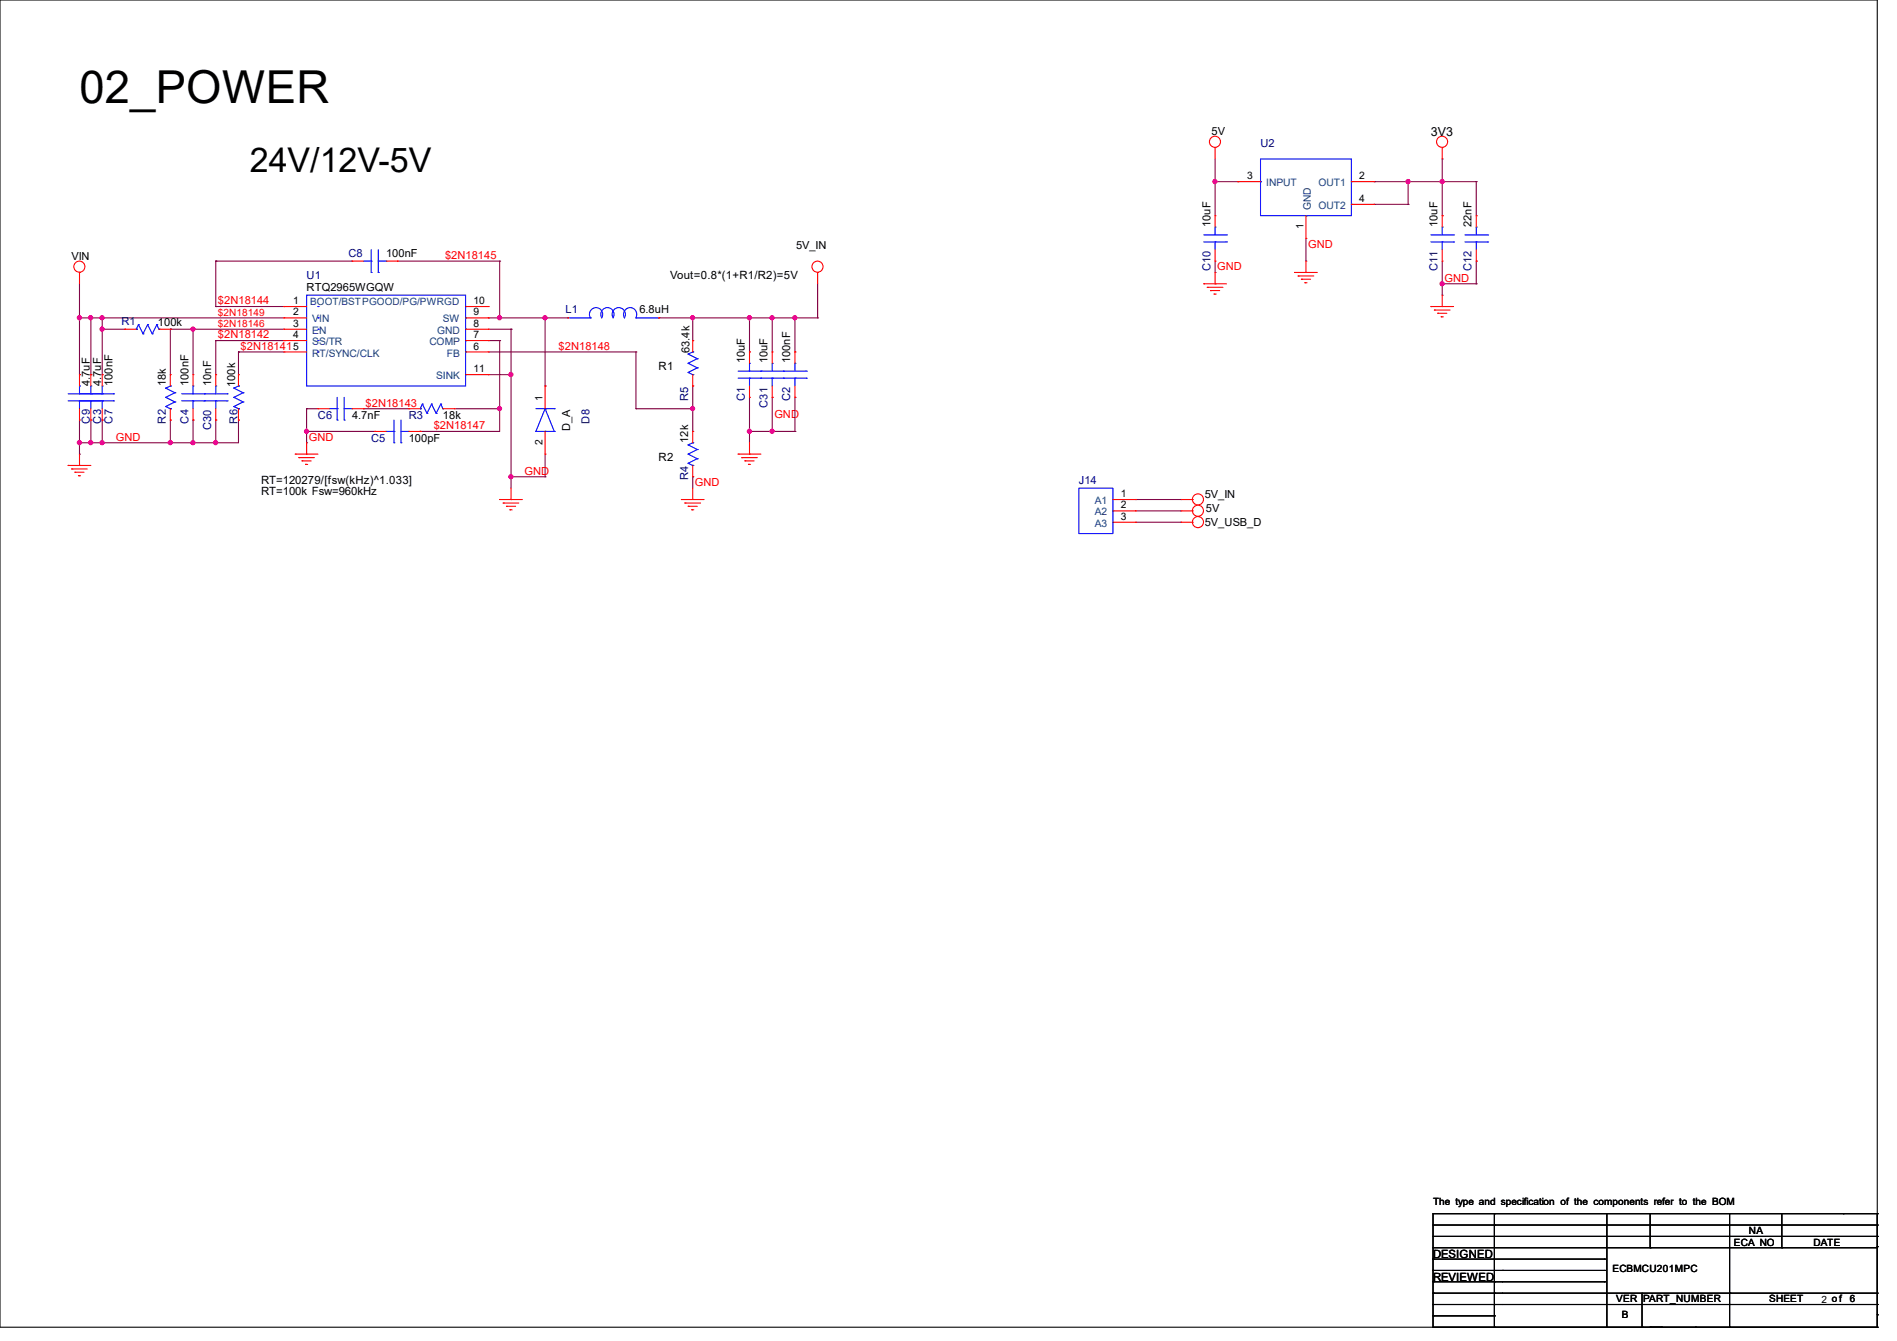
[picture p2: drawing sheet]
<svg xmlns="http://www.w3.org/2000/svg" width="297mm" height="210mm" viewBox="0 0 297 210" stroke-linecap="round" stroke-linejoin="round" font-family="sans-serif">
<g fill="none" stroke="#000" stroke-width=".17">
<path d="M0 0h293.9v207.9h-293.9zM224.4 191.9h69.5v3.5h-69.5zM224.4 197.2h.1M224.4 199h.1M224.4 190.1h.1M224.4 193.6h69.5M224.4 190.1v1.8M224.4 195.4v12.5M224.4 199h26.8M224.4 197.2h26.8M224.6 190.1h69.3M234 191.9h.1"/>
<path d="M234 190.1h.1M234 190.1v17.8M235.2 199h.1M251.2 199h.1M251.2 197.2h.1M251.6 190.1v17.8M258.4 195.4h.1M258.4 190.1v5.3M270.8 190.1v17.8M279 195.4h.1M279 190.1v5.3M288.6 190.1h.1"/>
<path d="M293.9 193.6h.1M293.9 191.9h.1M293.9 195.2h.1M293.9 190.1h.1M224.4 200.7h.1M224.4 202.5h.1M224.4 204.3h.1M224.4 206.1h.1M224.4 207.9h.1M224.4 200.7h26.8M224.4 202.5h69.5M224.4 204.3h69.5"/>
<path d="M224.4 206.1h9.6M234 200.7h.1M234 202.5h.1M234 204.3h.1M234 206.1h.1M234 207.9h.1M251.2 200.7h.1M251.6 207.9h.1M257.1 207.9h.1M257.1 202.5v5.4M258.4 207.9h.1M260.1 207.9h.1"/>
<path d="M265.5 207.9h.1M270.8 202.5h.1M270.8 207.9h.1M293.9 204.3h.1M293.9 207.9h.1M293.9 205.9h.1M293.9 202.5h.1"/>
</g>
<g fill="none" stroke="#800040" stroke-width=".17">
<path d="M190.2 28.4h.1M190.2 24.9v8.9M190.2 28.4h3.6M193.8 28.4h.1M204.5 37.3v3.6M215.1 28.4h.1M215.1 28.4h16M215.1 32h5.4M220.5 32h.1M220.5 28.4h.1M220.5 28.4v3.6M225.8 28.4h.1"/>
<path d="M225.8 33.8h.1M225.8 24.9h.1M225.8 24.9v8.9M231.1 28.4h.1M231.1 28.4v5.4M12.4 49.8h.1M12.4 58.7h.1M12.4 49.8h32M12.4 44.4v14.3M14.2 49.8h.1M14.2 58.7h.1M14.2 49.8v8.9"/>
<path d="M16 49.8h.1M16 51.6h.1M16 58.7h.1M16 51.6h3.6M16 49.8v8.9M19.6 51.6h.1M26.7 51.6h.1M26.7 51.6v7.1M26.7 51.6h17.7M30.2 51.6h.1M30.2 51.6v7.1M33.8 53.3h.1"/>
<path d="M33.8 40.9h.1M33.8 48h.1M33.8 40.9v7.1M33.8 53.3v5.4M33.8 53.3h10.6M33.8 40.9h21.3M33.8 48h10.6M37.3 55.1h.1M37.3 55.1v3.6M37.3 55.1h7.1M62.2 40.9h16M76.5 49.8h.1"/>
<path d="M76.5 53.3h1.7M76.5 49.8h12.4M76.5 51.6h3.5M76.5 55.1h23.1M76.5 58.7h3.5M78.2 40.9h.1M78.2 49.8h.1M78.2 53.3h.1M78.2 40.9v8.9M78.2 53.3v14.3h-12.4M80 51.6h.1M80 58.7h.1"/>
<path d="M80 51.6v24.9M85.3 49.8h.1M85.3 49.8v10.7M99.6 55.1h.1M99.6 55.1v8.9M103.1 49.8h.1M103.1 49.8h24.9M108.5 49.8h.1M108.5 53.3h.1M108.5 49.8v3.5M117.3 49.8h.1M117.3 55.1h.1"/>
<path d="M117.3 49.8v5.3M120.9 49.8h.1M120.9 49.8v5.3M124.5 49.8h.1M124.5 55.1h.1M124.5 49.8v5.3M128 49.8h.1M128 44.4v5.4M190.2 42.7h.1M190.2 40.9v1.8M204.5 40.9h.1M225.8 44.4h.1"/>
<path d="M225.8 46.2h.1M225.8 40.9v5.3M225.8 44.4h5.3M231.1 44.4h.1M231.1 40.9h.1M231.1 40.9v3.5M12.4 69.3h.1M12.4 71.1h.1M12.4 65.8v5.3M14.2 69.3h.1M14.2 65.8h.1M14.2 65.8v3.5"/>
<path d="M16 69.3h.1M16 65.8h.1M16 65.8v3.5M26.7 65.8h.1M26.7 69.3h.1M26.7 65.8v3.5M30.2 65.8h.1M30.2 69.3h.1M30.2 65.8v3.5M33.8 69.3h.1M33.8 65.8h.1M33.8 65.8v3.5"/>
<path d="M37.3 65.8h.1M37.3 65.8v3.5h-24.9M48 64h.1M48 67.6h.1M48 69.3h.1M48 64h1.8M48 67.6h10.7M48 64v5.3M56.9 64h.1M56.9 64h7.1M65.8 67.6h.1M71.1 64h7.1"/>
<path d="M78.2 64h.1M80 74.7h.1M80 74.7h5.3M85.3 60.5h.1M85.3 74.7h.1M85.3 71.1v3.6M99.6 64h.1M99.6 64h8.9M108.5 64h.1M108.5 67.6h.1M108.5 60.5h.1M108.5 74.7h.1"/>
<path d="M108.5 60.5v7.1M108.5 74.7v1.8M117.3 67.6h.1M117.3 67.6h7.2M117.3 62.2v7.1M120.9 67.6h.1M120.9 62.2h.1M120.9 62.2v5.4M124.5 67.6h.1M124.5 62.2h.1M124.5 62.2v5.4M177.8 78.2h7.1"/>
<path d="M184.9 78.2h.1M177.8 80h7.1M177.8 81.8h7.1M184.9 80h.1M184.9 81.8h.1"/>
</g>
<g fill="#f0f" stroke="#f0f" stroke-width=".17">
<circle cx="190.2" cy="28.4" r=".32"/>
<circle cx="85.3" cy="49.8" r=".32"/>
<circle cx="78.2" cy="49.8" r=".32"/>
<circle cx="30.2" cy="51.5" r=".32"/>
<circle cx="78.2" cy="64" r=".32"/>
<circle cx="108.4" cy="64" r=".32"/>
<circle cx="124.4" cy="49.8" r=".32"/>
<circle cx="120.9" cy="49.8" r=".32"/>
<circle cx="117.3" cy="49.8" r=".32"/>
<circle cx="108.4" cy="49.8" r=".32"/>
<circle cx="225.8" cy="28.4" r=".32"/>
<circle cx="220.5" cy="28.4" r=".32"/>
<circle cx="16" cy="49.8" r=".32"/>
<circle cx="16" cy="51.5" r=".32"/>
<circle cx="12.4" cy="49.8" r=".32"/>
<circle cx="14.2" cy="49.8" r=".32"/>
<circle cx="225.8" cy="44.4" r=".32"/>
<circle cx="48" cy="67.5" r=".32"/>
<circle cx="80" cy="58.7" r=".32"/>
<circle cx="80" cy="74.7" r=".32"/>
<circle cx="120.9" cy="67.5" r=".32"/>
<circle cx="117.3" cy="67.5" r=".32"/>
<circle cx="26.6" cy="69.3" r=".32"/>
<circle cx="16" cy="69.3" r=".32"/>
<circle cx="30.2" cy="69.3" r=".32"/>
<circle cx="14.2" cy="69.3" r=".32"/>
<circle cx="12.4" cy="69.3" r=".32"/>
<circle cx="33.8" cy="69.3" r=".32"/>
</g>
<g fill="none" stroke="#f00" stroke-width=".17">
<path d="M190.2 23.1h.1M190.2 33.8h.1M190.2 23.1v1.8M190.2 33.8v1.8M190.2 39.1v1.8M193.8 28.4h.1M193.8 28.4h3.6M204.5 37.3h.1M204.5 33.8v3.5M211.6 28.4h3.5M211.6 32h3.5M215.1 28.4h.1"/>
<path d="M215.1 32h.1M225.8 23.1h.1M225.8 33.8h.1M225.8 23.1v1.8M225.8 33.8v1.8M225.8 39.1v1.8M231.1 33.8h.1M231.1 33.8v1.8M231.1 39.1v1.8M12.4 42.7h.1M12.4 58.7h.1M12.4 42.7v1.7"/>
<path d="M12.4 58.7v1.8M14.2 58.7h.1M14.2 58.7v1.8M16 58.7h.1M16 58.7v1.8M19.6 51.6h.1M19.6 51.6h1.7M24.9 51.6h1.8M26.7 58.7h.1M26.7 51.6h.1M26.7 58.7v1.8M30.2 58.7h.1"/>
<path d="M30.2 58.7v1.8M33.8 58.7h.1M33.8 58.7v1.8M37.3 58.7h.1M37.3 58.7v1.8M44.4 48h.1M44.4 49.8h.1M44.4 51.6h.1M44.4 53.3h.1M44.4 55.1h.1M44.4 48h3.6M44.4 49.8h3.6"/>
<path d="M44.4 51.6h3.6M44.4 53.3h3.6M44.4 55.1h3.6M55.1 40.9h.1M55.1 40.9h1.8M60.5 40.9h1.7M62.2 40.9h.1M72.9 48h3.6M72.9 49.8h3.6M72.9 51.6h3.6M72.9 53.3h3.6M72.9 55.1h3.6"/>
<path d="M72.9 58.7h3.6M76.5 55.1h.1M76.5 53.3h.1M76.5 51.6h.1M76.5 49.8h.1M76.5 48h.1M76.5 58.7h.1M88.9 49.8h.1M103.1 49.8h.1M108.5 53.3h.1M108.5 53.3v1.8M108.5 58.7v1.8"/>
<path d="M117.3 55.1h.1M117.3 55.1v1.8M120.9 55.1h.1M120.9 55.1v1.8M124.5 55.1h.1M124.5 55.1v1.8M128 42.7h.1M128 42.7v1.7M188.5 44.4h.1M188.5 44.4h3.5M189 45h.1M189 45h2.5"/>
<path d="M189.5 45.5h.1M189.5 45.5h1.5M190.1 46.1h.1M190.1 46.1h.3M190.2 44.4h.1M190.2 40.9h.1M190.2 42.7v1.7M202.7 42.7h.1M202.7 42.7h3.5M203.2 43.2h.1M203.2 43.2h2.5M203.8 43.7h.1"/>
<path d="M203.8 43.7h1.4M204.3 44.3h.1M204.3 44.3h.3M204.5 42.7h.1M204.5 40.9v1.8M224 48h.1M224 48h3.6M224.6 48.6h.1M224.6 48.6h2.4M225.1 49.1h.1M225.1 49.1h1.4M225.6 49.6h.1"/>
<path d="M225.6 49.6h.4M225.8 48h.1M225.8 40.9h.1M225.8 46.2v1.8M231.1 40.9h.1M10.7 72.9h.1M10.7 72.9h3.5M11.2 73.4h.1M11.2 73.4h2.5M11.7 74h.1M11.7 74h1.5M12.3 74.5h.1"/>
<path d="M12.3 74.5h.3M12.4 72.9h.1M12.4 65.8h.1M12.4 64v1.8M12.4 71.1v1.8M14.2 65.8h.1M14.2 64v1.8M16 65.8h.1M16 64v1.8M26.7 65.8h.1M26.7 64v1.8M30.2 65.8h.1"/>
<path d="M30.2 64v1.8M33.8 65.8h.1M33.8 64v1.8M37.3 65.8h.1M37.3 64v1.8M46.2 71.1h.1M46.2 71.1h3.6M46.8 71.7h.1M46.8 71.7h2.4M47.3 72.2h.1M47.3 72.2h1.4M47.8 72.7h.1"/>
<path d="M47.8 72.7h.4M48 71.1h.1M48 69.3v1.8M49.8 64h.1M49.8 64h1.8M55.1 64h1.8M56.9 64h.1M58.7 67.6h.1M58.7 67.6h1.8M64 64h.1M64 67.6h1.8M64 64h1.8"/>
<path d="M65.8 67.6h.1M69.3 64h1.8M71.1 64h.1M78.2 78.2h.1M78.2 78.2h3.6M78.8 78.8h.1M78.8 78.8h2.4M79.3 79.3h.1M79.3 79.3h1.4M79.8 79.8h.1M79.8 79.8h.4M80 78.2h.1"/>
<path d="M80 76.5v1.7M85.3 60.5h.1M85.3 71.1h.1M85.3 60.5v3.5M85.3 67.6v3.5M106.7 78.2h.1M106.7 78.2h3.5M107.2 78.8h.1M107.2 78.8h2.5M107.7 79.3h.1M107.7 79.3h1.5M108.3 79.8h.1"/>
<path d="M108.3 79.8h.3M108.5 78.2h.1M108.5 74.7h.1M108.5 67.6h.1M108.5 60.5h.1M108.5 67.6v1.7M108.5 72.9v1.8M108.5 76.5v1.7M115.6 71.1h.1M115.6 71.1h3.5M116.1 71.7h.1M116.1 71.7h2.5"/>
<path d="M116.6 72.2h.1M116.6 72.2h1.5M117.2 72.7h.1M117.2 72.7h.3M117.3 71.1h.1M117.3 62.2h.1M117.3 60.5v1.7M117.3 69.3v1.8M120.9 62.2h.1M120.9 60.5v1.7M124.5 62.2h.1M124.5 60.5v1.7"/>
<path d="M174.2 78.2h3.6M177.8 78.2h.1M184.9 78.2h1.8M186.7 78.2h.1M174.2 81.8h3.6M174.2 80h3.6M177.8 80h.1M177.8 81.8h.1M184.9 81.8h1.8M184.9 80h1.8M186.7 81.8h.1M186.7 80h.1"/>
<circle cx="190.2" cy="22.2" r=".87"/>
<circle cx="225.8" cy="22.2" r=".87"/>
<circle cx="12.4" cy="41.8" r=".87"/>
<circle cx="128" cy="41.8" r=".87"/>
<circle cx="187.6" cy="80" r=".87"/>
<circle cx="187.6" cy="78.2" r=".87"/>
<circle cx="187.6" cy="81.8" r=".87"/>
</g>
<g fill="none" stroke="#00f" stroke-width=".17">
<path d="M58.1 39.1v3.6M59.2 39.1v3.6M188.5 37.9h3.5M188.5 36.8h3.5M190.2 37.9h.1M190.2 35.6h.1M190.2 35.6v1.2M190.2 37.9v1.2M192 37.9h.1M192 36.8h.1M197.4 24.9h14.2v8.9h-14.2zM197.4 28.4h.1"/>
<path d="M204.5 33.8h.1M211.6 32h.1M211.6 28.4h.1M224 37.9h3.6M224 36.8h3.6M225.8 37.9h.1M225.8 35.6h.1M225.8 35.6v1.2M225.8 37.9v1.2M227.6 37.9h.1M227.6 36.8h.1M229.4 37.9h3.5"/>
<path d="M229.4 36.8h3.5M231.1 37.9h.1M231.1 35.6h.1M231.1 35.6v1.2M231.1 37.9v1.2M232.9 37.9h.1M232.9 36.8h.1M21.3 51.6h.1M21.7 50.8h.1M21.7 50.8l-.4 .8M21.7 50.8l.7 1.5M22.4 52.3h.1"/>
<path d="M23.1 50.8h.1M23.1 50.8l-.7 1.5M23.1 50.8l.7 1.5M23.8 52.3h.1M24.6 50.8h.1M24.6 50.8l.3 .8M24.6 50.8l-.8 1.5M24.9 51.6h.1M48 46.2h24.9v14.3h-24.9zM49.8 48h.1M49.8 49.8h.1M49.8 51.6h.1"/>
<path d="M49.8 53.3h.1M49.8 55.1h.1M56.9 40.9h1.2M58.1 40.9h.1M58.1 42.7h.1M59.2 42.7h.1M59.2 40.9h1.3M60.5 40.9h.1M72.9 55.1h.1M72.9 53.3h.1M72.9 51.6h.1M72.9 49.8h.1"/>
<path d="M72.9 48h.1M72.9 58.7h.1M88.9 49.8h3.6M92.5 49.8h.1M96 49.8a1.05 1.05 0 0 0-.9-1.6 1.05 1.05 0 0 0-.9 1.6 1.05 1.05 0 0 0-.9-1.6 1.05 1.05 0 0 0-.9 1.6M99.5 49.8a1.05 1.05 0 0 0-.8-1.6 1.05 1.05 0 0 0-.9 1.6 1.05 1.05 0 0 0-.9-1.6 1.05 1.05 0 0 0-.9 1.6M99.6 49.8h.1M99.6 49.8h3.5M107.7 55.5h.1M107.7 58.3h.1M107.7 56.9h.1M107.7 55.5l1.5 .7"/>
<path d="M107.7 56.9l1.5 .7M107.7 58.3l.8 .4M108.5 58.7h.1M108.5 55.1h.1M108.5 55.1l-.8 .4M109.2 56.2h.1M109.2 57.6h.1M109.2 57.6l-1.5 .7M109.2 56.2l-1.5 .7M115.6 59.2h10.6M115.6 58.1h10.6M117.3 59.2h.1"/>
<path d="M117.3 56.9h.1M117.3 56.9v1.2M117.3 59.2v1.3M119.1 59.2h.1M119.1 58.1h.1M120.9 59.2h.1M120.9 56.9h.1M120.9 56.9v1.2M120.9 59.2v1.3M122.7 59.2h.1M122.7 58.1h.1M124.5 59.2h.1"/>
<path d="M124.5 56.9h.1M124.5 56.9v1.2M124.5 59.2v1.3M126.2 59.2h.1M126.2 58.1h.1M10.7 62.8h7.1M10.7 61.7h7.1M12.4 62.8h.1M12.4 60.5h.1M12.4 60.5v1.2M12.4 62.8v1.2M14.2 62.8h.1"/>
<path d="M14.2 61.7h.1M14.2 60.5h.1M14.2 60.5v1.2M14.2 62.8v1.2M16 62.8h.1M16 61.7h.1M16 60.5h.1M16 60.5v1.2M16 62.8v1.2M17.8 62.8h.1M17.8 61.7h.1M26 60.8h.1"/>
<path d="M26 63.7h.1M26 62.2h.1M26 60.8l1.4 .7M26 62.2l1.4 .7M26 63.7l.7 .3M26.7 64h.1M26.7 60.5h.1M26.7 60.5l-.7 .3M27.4 61.5h.1M27.4 62.9h.1M27.4 62.9l-1.4 .8M27.4 61.5l-1.4 .7"/>
<path d="M28.4 62.8h7.2M28.4 61.7h7.2M30.2 62.8h.1M30.2 60.5h.1M30.2 60.5v1.2M30.2 62.8v1.2M32 62.8h.1M32 61.7h.1M33.8 62.8h.1M33.8 60.5h.1M33.8 60.5v1.2M33.8 62.8v1.2"/>
<path d="M35.6 62.8h.1M35.6 61.7h.1M36.6 60.8h.1M36.6 63.7h.1M36.6 62.2h.1M36.6 60.8l1.5 .7M36.6 62.2l1.5 .7M36.6 63.7l.7 .3M37.3 64h.1M37.3 60.5h.1M37.3 60.5l-.7 .3M38.1 61.5h.1"/>
<path d="M38.1 62.9h.1M38.1 62.9l-1.5 .8M38.1 61.5l-1.5 .7M51.6 64h1.2M52.8 64h.1M52.8 65.8h.1M52.8 62.2v3.6M53.9 65.8h.1M53.9 64h1.2M53.9 62.2v3.6M55.1 64h.1M60.5 67.6h1.2"/>
<path d="M61.7 67.6h.1M61.7 69.3h.1M61.7 65.8v3.5M62.8 69.3h.1M62.8 67.6h1.2M62.8 65.8v3.5M64 67.6h.1M65.8 64h.1M66.1 63.3h.1M66.1 63.3l-.3 .7M66.1 63.3l.7 1.4M66.8 64.7h.1"/>
<path d="M67.6 63.3h.1M67.6 63.3l-.8 1.4M67.6 63.3l.7 1.4M68.3 64.7h.1M69 63.3h.1M69 63.3l.3 .7M69 63.3l-.7 1.4M69.3 64h.1M83.9 67.6h.1M83.9 67.6h2.9M83.9 64h2.9M85.3 64h.1"/>
<path d="M85.3 67.6h.1M85.3 64l-1.4 3.6M85.3 64l1.5 3.6M86.8 67.6h.1M86.8 64h.1M107.7 69.7h.1M107.7 72.6h.1M107.7 71.1h.1M107.7 69.7l1.5 .7M107.7 71.1l1.5 .7M107.7 72.6l.8 .3M108.5 72.9h.1"/>
<path d="M108.5 69.3h.1M108.5 69.3l-.8 .4M109.2 70.4h.1M109.2 71.8h.1M109.2 71.8l-1.5 .8M109.2 70.4l-1.5 .7M168.9 76.5h5.3v7.1h-5.3zM174.2 78.2h.1M174.2 80h.1M174.2 81.8h.1"/>
</g>
<text font-size="7.1" x="12.4" y="16.2">02_POWER</text>
<text font-size="5.3" x="39.1" y="27">24V/12V-5V</text>
<text font-size="1.9" x="224" y="21.3">3V3</text>
<g font-size="1.8">
<text x="104.9" y="43.7">Vout=0.8*(1+R1/R2)=5V</text>
<text x="103.1" y="58">R1</text>
<text x="40.9" y="77.5">RT=100k Fsw=960kHz</text>
<text x="40.9" y="75.7">RT=120279/[fsw(kHz)^1.033]</text>
<text x="103.1" y="72.2">R2</text>
<text x="224.4" y="197">DESIGNED</text>
<text x="224.4" y="200.6">REVIEWED</text>
</g>
<g font-size="1.7">
<text x="189.7" y="21.2">5V</text>
<text x="189.5" y="35.6" transform="rotate(-90 189.5 35.6)">10uF</text>
<text x="225.1" y="35.6" transform="rotate(-90 225.1 35.6)">10uF</text>
<text x="230.4" y="35.6" transform="rotate(-90 230.4 35.6)">22nF</text>
<text x="11.2" y="40.7">VIN</text>
<text x="60.5" y="40.2">100nF</text>
<text x="124.6" y="38.9">5V_IN</text>
<text x="48" y="45.5">RTQ2965WGQW</text>
<text x="24.7" y="51.1">100k</text>
<text x="100.1" y="49.1">6.8uH</text>
<text x="107.9" y="55.3" transform="rotate(-90 107.9 55.3)">63.4k</text>
<text x="116.6" y="56.9" transform="rotate(-90 116.6 56.9)">10uF</text>
<text x="120.2" y="56.9" transform="rotate(-90 120.2 56.9)">10uF</text>
<text x="123.7" y="56.9" transform="rotate(-90 123.7 56.9)">100nF</text>
<text x="14.1" y="60.5" transform="rotate(-90 14.1 60.5)">4.7uF</text>
<text x="15.8" y="60.5" transform="rotate(-90 15.8 60.5)">4.7uF</text>
<text x="17.6" y="60.5" transform="rotate(-90 17.6 60.5)">100nF</text>
<text x="25.9" y="60.5" transform="rotate(-90 25.9 60.5)">18k</text>
<text x="29.5" y="60.5" transform="rotate(-90 29.5 60.5)">100nF</text>
<text x="33.1" y="60.5" transform="rotate(-90 33.1 60.5)">10nF</text>
<text x="36.8" y="60.6" transform="rotate(-90 36.8 60.6)">100k</text>
<text x="55.1" y="65.6">4.7nF</text>
<text x="69.3" y="65.6">18k</text>
<text x="64" y="69.2">100pF</text>
<text x="89.3" y="67.6" transform="rotate(-90 89.3 67.6)">D_A</text>
<text x="107.7" y="69.3" transform="rotate(-90 107.7 69.3)">12k</text>
<text x="188.6" y="82.3">5V_USB_D</text>
<text x="188.6" y="78.1">5V_IN</text>
<text x="188.8" y="80.2">5V</text>
</g>
<g font-size="1.7" fill="#000080">
<text x="197.4" y="22.9">U2</text>
<text x="54.6" y="40.2">C8</text>
<text x="48" y="43.7">U1</text>
<text x="189.5" y="42.5" transform="rotate(-90 189.5 42.5)">C10</text>
<text x="225.1" y="42.5" transform="rotate(-90 225.1 42.5)">C11</text>
<text x="230.4" y="42.5" transform="rotate(-90 230.4 42.5)">C12</text>
<text x="19" y="50.8">R1</text>
<text x="88.6" y="49.1">L1</text>
<text x="49.8" y="65.6">C6</text>
<text x="64" y="65.6">R3</text>
<text x="107.7" y="62.8" transform="rotate(-90 107.7 62.8)">R5</text>
<text x="116.6" y="62.8" transform="rotate(-90 116.6 62.8)">C1</text>
<text x="120.2" y="63.8" transform="rotate(-90 120.2 63.8)">C31</text>
<text x="123.7" y="62.8" transform="rotate(-90 123.7 62.8)">C2</text>
<text x="14.1" y="66.3" transform="rotate(-90 14.1 66.3)">C9</text>
<text x="15.8" y="66.3" transform="rotate(-90 15.8 66.3)">C3</text>
<text x="17.6" y="66.3" transform="rotate(-90 17.6 66.3)">C7</text>
<text x="25.9" y="66.3" transform="rotate(-90 25.9 66.3)">R2</text>
<text x="29.5" y="66.3" transform="rotate(-90 29.5 66.3)">C4</text>
<text x="33.1" y="67.4" transform="rotate(-90 33.1 67.4)">C30</text>
<text x="37.2" y="66.3" transform="rotate(-90 37.2 66.3)">R6</text>
<text x="58.1" y="69.2">C5</text>
<text x="92.3" y="66.3" transform="rotate(-90 92.3 66.3)">D8</text>
<text x="107.7" y="75.2" transform="rotate(-90 107.7 75.2)">R4</text>
<text x="168.9" y="75.7">J14</text>
</g>
<g font-size="1.7" fill="#f00">
<text x="69.7" y="40.6">$2N18145</text>
<text x="204.8" y="38.8">GND</text>
<text x="34.1" y="47.7">$2N18144</text>
<text x="190.6" y="42.3">GND</text>
<text x="226.1" y="44.1">GND</text>
<text x="34.1" y="53">$2N18142</text>
<text x="37.7" y="54.8">$2N181415</text>
<text x="87.5" y="54.8">$2N18148</text>
<text x="57.2" y="63.7">$2N18143</text>
<text x="121.2" y="65.4">GND</text>
<text x="18.1" y="69">GND</text>
<text x="48.3" y="69">GND</text>
<text x="67.9" y="67.2">$2N18147</text>
<text x="82.1" y="74.3">GND</text>
<text x="108.8" y="76.1">GND</text>
</g>
<g font-size="1.6">
<text x="195.2" y="28.1">3</text>
<text x="212.8" y="28.1">2</text>
<text x="204.1" y="35.9" transform="rotate(-90 204.1 35.9)">1</text>
<text x="212.8" y="31.6">4</text>
<text x="45.9" y="47.6">1</text>
<text x="74.1" y="47.6">10</text>
<text x="45.9" y="49.4">2</text>
<text x="45.9" y="51.2">3</text>
<text x="45.9" y="53">4</text>
<text x="74.1" y="53">7</text>
<text x="74.1" y="51.2">8</text>
<text x="74.1" y="49.4">9</text>
<text x="74.1" y="54.7">6</text>
<text x="74.1" y="58.3">11</text>
<text x="85" y="62.8" transform="rotate(-90 85 62.8)">1</text>
<text x="85" y="69.7" transform="rotate(-90 85 69.7)">2</text>
<text x="175.5" y="77.9">1</text>
<text x="175.5" y="79.6">2</text>
<text x="175.5" y="81.4">3</text>
<text x="224.4" y="188.7">The type and specification of the components refer to the BOM</text>
<text x="271.5" y="195.1">ECA NO</text>
<text x="273.8" y="193.3">NA</text>
<text x="283.9" y="195.1">DATE</text>
<text x="252.5" y="199.1">ECBMCU201MPC</text>
<text x="253" y="204">VER</text>
<text x="257.3" y="204">PART_NUMBER</text>
<text x="277" y="204">SHEET</text>
<text x="286.8" y="204">o f</text>
<text x="289.6" y="204">6</text>
<text x="253.9" y="206.5">B</text>
<text x="285.2" y="204.1">2 o f</text>
</g>
<g font-size="1.6" fill="#004080">
<text x="198.2" y="29.2">INPUT</text>
<text x="206.4" y="29.2">OUT1</text>
<text x="205.2" y="32.9" transform="rotate(-90 205.2 32.9)">GND</text>
<text x="206.4" y="32.7">OUT2</text>
<text x="48.6" y="47.8">BOOT/BSTPGOOD/PG/PWRGD</text>
<text x="48.9" y="50.5">VIN</text>
<text x="48.9" y="52.3">EN</text>
<text x="68.5" y="52.3">GND</text>
<text x="69.3" y="50.5">SW</text>
<text x="48.9" y="54.1">SS/TR</text>
<text x="48.9" y="55.8">RT/SYNC/CLK</text>
<text x="67.2" y="54.1">COMP</text>
<text x="68.3" y="59.4">SINK</text>
<text x="70" y="55.8">FB</text>
<text x="171.4" y="79">A1</text>
<text x="171.4" y="80.7">A2</text>
<text x="171.4" y="82.5">A3</text>
</g>
<g font-size="1.6" fill="#f00">
<text x="34.1" y="51.2">$2N18146</text>
<text x="34.1" y="49.4">$2N18149</text>
</g>
</svg>
